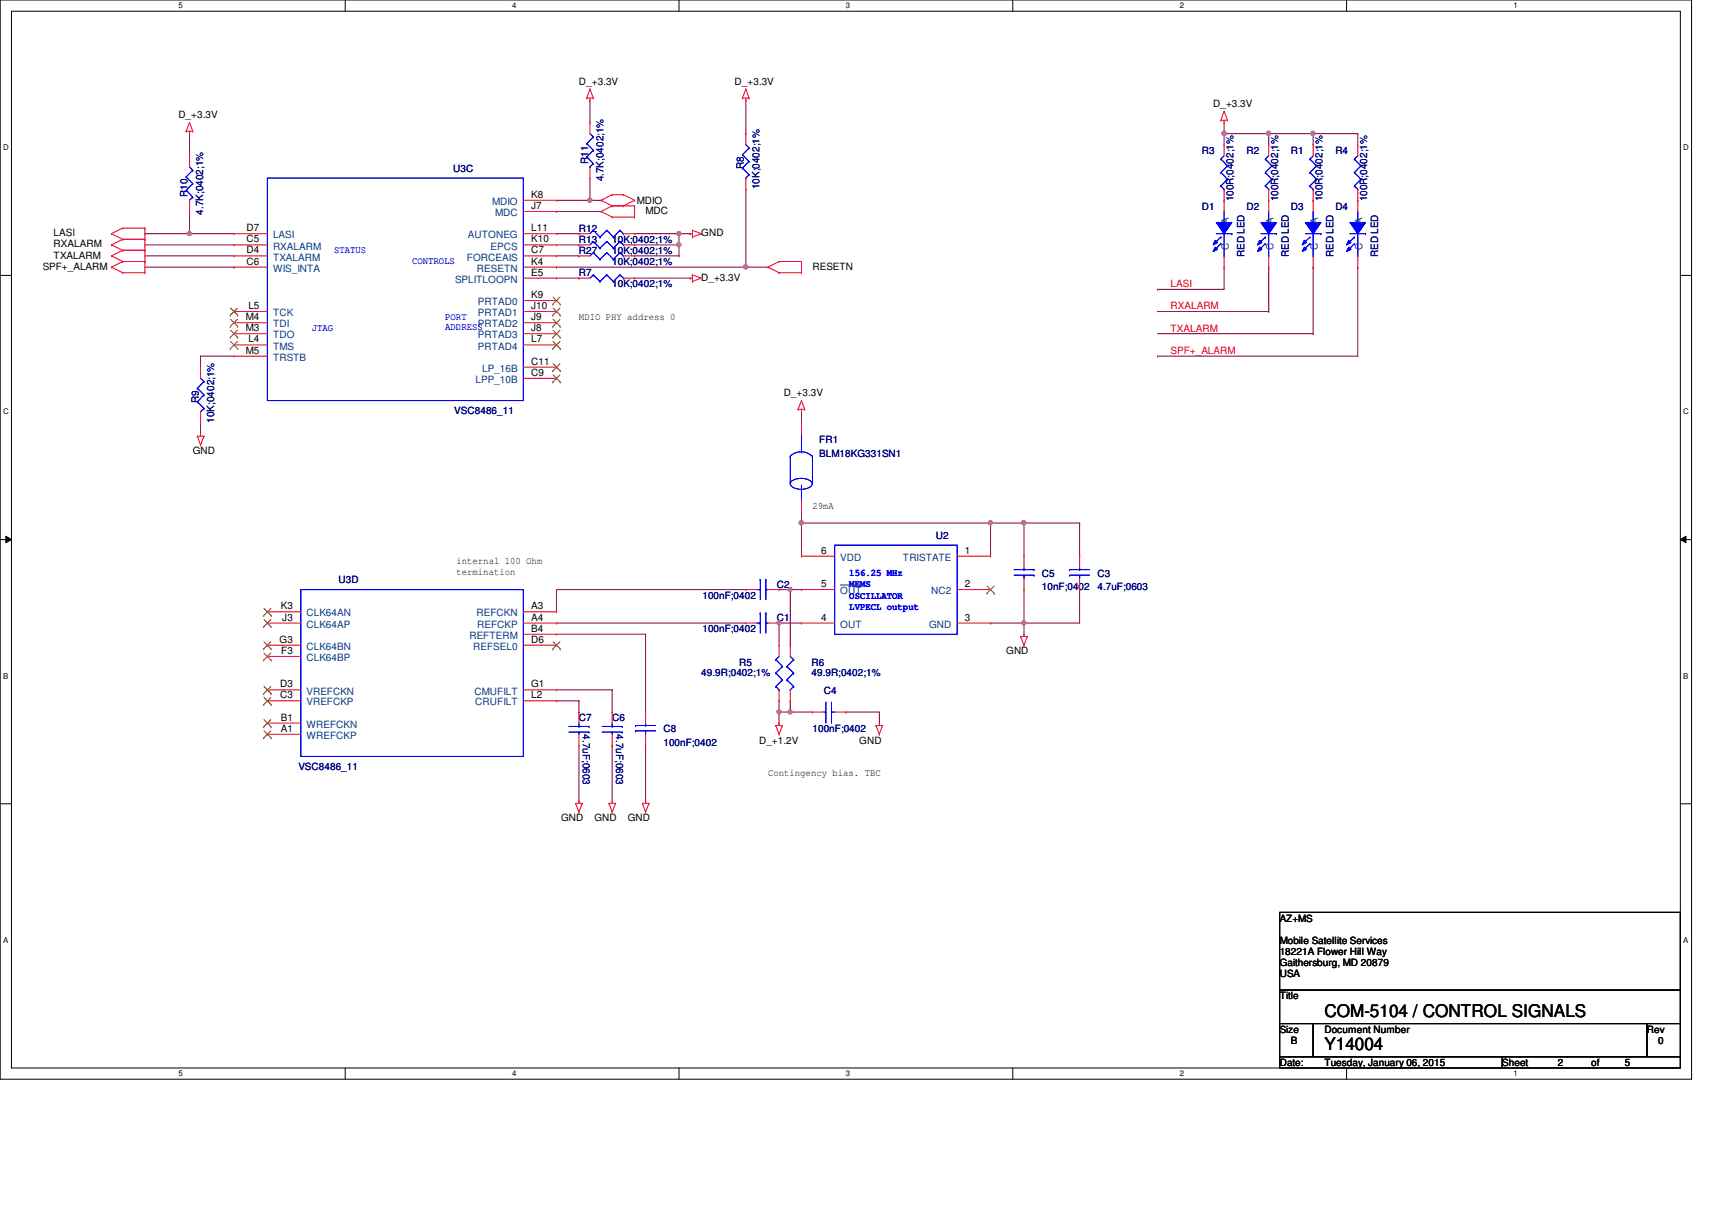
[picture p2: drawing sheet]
<svg xmlns="http://www.w3.org/2000/svg" width="297mm" height="210mm" viewBox="0 0 297 210" stroke-linecap="round" stroke-linejoin="round" font-family="sans-serif">
<path d="M0 0h293.5v187.3h-293.5zM2 1.9h289.5v183.4h-289.5z" fill="none" stroke="#000" stroke-width=".17"/>
<g fill="#fff">
<path d="M30.9 .2h.8v1.5h-.8z"/>
<path d="M30.9 185.5h.8v1.6h-.8z"/>
</g>
<path d="M59.9 0v1.9M59.9 185.3v2" fill="none" stroke="#000" stroke-width=".17"/>
<g fill="#fff">
<path d="M88.9 .2h.7v1.5h-.7z"/>
<path d="M88.9 185.5h.7v1.6h-.7z"/>
</g>
<path d="M117.8 0v1.9M117.8 185.3v2" fill="none" stroke="#000" stroke-width=".17"/>
<g fill="#fff">
<path d="M146.8 .2h.7v1.5h-.7z"/>
<path d="M146.8 185.5h.7v1.6h-.7z"/>
</g>
<path d="M175.7 0v1.9M175.7 185.3v2" fill="none" stroke="#000" stroke-width=".17"/>
<g fill="#fff">
<path d="M204.7 .2h.7v1.5h-.7z"/>
<path d="M204.7 185.5h.7v1.6h-.7z"/>
</g>
<path d="M233.6 0v1.9M233.6 185.3v2" fill="none" stroke="#000" stroke-width=".17"/>
<g fill="#fff">
<path d="M262.6 .2h.8v1.5h-.8z"/>
<path d="M262.6 185.5h.8v1.6h-.8z"/>
<path d="M.5 24.8h1v1.6h-1z"/>
<path d="M292.1 24.8h.9v1.6h-.9z"/>
<path d="M.5 70.7h1v1.5h-1z"/>
<path d="M292.1 70.7h.9v1.5h-.9z"/>
</g>
<path d="M0 47.8h2M291.5 47.8h2" fill="none" stroke="#000" stroke-width=".17"/>
<g fill="#fff">
<path d="M.5 116.5h.9v1.6h-.9z"/>
<path d="M292.1 116.5h.8v1.6h-.8z"/>
</g>
<path d="M0 93.6h2M1 93l1 .6-1 .6zM291.5 93.6l1-.6v1.2zM291.5 93.6h2" fill="none" stroke="#000" stroke-width=".17"/>
<path d="M1 93l1 .6-1 .6zM291.5 93.6l1-.6v1.2z" fill="#000"/>
<g fill="#fff">
<path d="M.5 162.4h.9v1.5h-.9z"/>
<path d="M292.1 162.4h.8v1.5h-.8z"/>
</g>
<path d="M0 139.5h2M291.5 139.5h2" fill="none" stroke="#000" stroke-width=".17"/>
<path d="M212.4 23.2h.1M212.4 23.2h7.7" fill="none" stroke="#800040" stroke-width=".17"/>
<circle cx="220.1" cy="23.2" r=".38" fill="#f0f"/>
<circle cx="220.1" cy="23.2" r=".38" fill="none" stroke="#f0f" stroke-width=".17"/>
<circle cx="212.4" cy="23.2" r=".38" fill="#f0f"/>
<circle cx="212.4" cy="23.2" r=".38" fill="none" stroke="#f0f" stroke-width=".17"/>
<path d="M220.1 23.2h.1M220.1 23.2v1.9" fill="none" stroke="#800040" stroke-width=".17"/>
<circle cx="220.1" cy="23.2" r=".38" fill="#f0f"/>
<circle cx="220.1" cy="23.2" r=".38" fill="none" stroke="#f0f" stroke-width=".17"/>
<path d="M212.4 23.2h.1M212.4 23.2v1.9M220.1 23.2h.1M220.1 23.2h7.7M227.8 23.2h.1M227.8 23.2v1.9M235.6 23.2h.1M235.6 23.2v1.9" fill="none" stroke="#800040" stroke-width=".17"/>
<circle cx="227.8" cy="23.2" r=".38" fill="#f0f"/>
<circle cx="227.8" cy="23.2" r=".38" fill="none" stroke="#f0f" stroke-width=".17"/>
<g fill="none" stroke="#800040" stroke-width=".17">
<path d="M102.4 34.8h.1M102.4 34.8h1.9M212.4 21.3h.1M212.4 21.3v1.9M227.8 23.2h.1M227.8 23.2h7.8M212.4 46.4h.1M212.4 46.4v3.8M220.1 46.4h.1M220.1 46.4v7.7M227.8 46.4h.1M227.8 46.4v11.5"/>
<path d="M235.6 46.4h.1M235.6 46.4v15.4"/>
</g>
<circle cx="102.3" cy="34.7" r=".37" fill="#f0f"/>
<circle cx="102.3" cy="34.7" r=".37" fill="none" stroke="#f0f" stroke-width=".17"/>
<path d="M96.6 36.7h.1M96.6 36.7h7.7M96.6 46.4h.1M96.6 46.4h32.8M34.8 61.8h.1M34.8 73.4h.1M34.8 61.8h5.8M34.8 61.8v1.9M34.8 73.4v1.9" fill="none" stroke="#800040" stroke-width=".17"/>
<circle cx="129.4" cy="46.3" r=".37" fill="#f0f"/>
<circle cx="129.4" cy="46.3" r=".37" fill="none" stroke="#f0f" stroke-width=".17"/>
<path d="M129.4 17.4h.1M129.4 17.4v5.8M129.4 32.9h.1M129.4 32.9v13.5M129.4 46.4h.1M129.4 46.4h3.9M171.9 108.1h.1M171.9 108.1h5.8M177.7 108.1h.1M177.7 108.1v2" fill="none" stroke="#800040" stroke-width=".17"/>
<circle cx="177.6" cy="108.1" r=".37" fill="#f0f"/>
<circle cx="177.6" cy="108.1" r=".37" fill="none" stroke="#f0f" stroke-width=".17"/>
<path d="M139.1 90.8h.1M139.1 90.8v5.7" fill="none" stroke="#800040" stroke-width=".17"/>
<circle cx="139" cy="90.7" r=".38" fill="#f0f"/>
<circle cx="139" cy="90.7" r=".38" fill="none" stroke="#f0f" stroke-width=".17"/>
<path d="M171.9 90.8h.1M171.9 90.8h5.8M171.9 90.8v5.7" fill="none" stroke="#800040" stroke-width=".17"/>
<circle cx="171.8" cy="90.7" r=".38" fill="#f0f"/>
<circle cx="171.8" cy="90.7" r=".38" fill="none" stroke="#f0f" stroke-width=".17"/>
<path d="M177.7 90.8h.1M177.7 90.8v5.7" fill="none" stroke="#800040" stroke-width=".17"/>
<circle cx="177.6" cy="90.7" r=".38" fill="#f0f"/>
<circle cx="177.6" cy="90.7" r=".38" fill="none" stroke="#f0f" stroke-width=".17"/>
<g fill="none" stroke="#800040" stroke-width=".17">
<path d="M96.6 40.6h3.9M96.6 42.5h3.9M96.6 48.3h3.9M100.5 40.6h.1M100.5 42.5h.1M100.5 48.3h.1M110.1 40.6h7.7M117.8 40.6h.1M139.1 90.8h.1M139.1 88.8h.1M139.1 90.8h32.8M139.1 88.8v2"/>
<path d="M177.7 102.3h.1M177.7 102.3v5.8"/>
</g>
<circle cx="117.8" cy="40.5" r=".37" fill="#f0f"/>
<circle cx="117.8" cy="40.5" r=".37" fill="none" stroke="#f0f" stroke-width=".17"/>
<path d="M110.1 42.5h7.7M117.8 42.5h.1" fill="none" stroke="#800040" stroke-width=".17"/>
<circle cx="117.8" cy="42.5" r=".38" fill="#f0f"/>
<circle cx="117.8" cy="42.5" r=".38" fill="none" stroke="#f0f" stroke-width=".17"/>
<g fill="none" stroke="#800040" stroke-width=".17">
<path d="M102.4 17.4h.1M102.4 17.4v3.9M32.9 23.2h.1M32.9 23.2v3.9M32.9 36.7v3.9M96.6 34.8h.1M96.6 34.8h5.8M102.4 34.8h.1M102.4 30.9v3.9M32.9 40.6h.1M32.9 40.6h7.7M110.1 48.3h9.7"/>
<path d="M117.8 40.6h.1M117.8 40.6v1.9M117.8 40.6h2M119.8 40.6h.1M119.8 48.3h.1"/>
</g>
<circle cx="32.9" cy="40.5" r=".37" fill="#f0f"/>
<circle cx="32.9" cy="40.5" r=".37" fill="none" stroke="#f0f" stroke-width=".17"/>
<g fill="none" stroke="#800040" stroke-width=".17">
<path d="M25.1 40.6h.1M25.1 42.5h.1M25.1 44.4h.1M25.1 40.6h7.8M25.1 42.5h15.5M25.1 44.4h15.5M139.1 71.5h.1M139.1 71.5v1.9M177.7 90.8h.1M177.7 90.8h9.6M187.3 90.8h.1M187.3 90.8v5.7"/>
<path d="M96.6 102.3h.1M96.6 108.1h.1M96.6 119.7h9.6M96.6 110.1h15.4M96.6 102.3v3.9M96.6 108.1h32.8M96.6 102.3h32.8M106.2 119.7h.1M106.2 119.7v3.9M112 110.1h.1M112 110.1v13.5M135.2 108.1h3.9"/>
<path d="M139.1 108.1h.1M177.7 108.1h.1M187.3 102.3h.1M187.3 102.3v5.8h-9.6M96.6 121.6h3.9M100.5 121.6h.1M100.5 123.6h.1M100.5 139h.1M100.5 121.6v2M100.5 129.4v9.6M106.2 123.6h.1M106.2 129.4h.1"/>
<path d="M106.2 129.4v9.6M112 123.6h.1M112 129.4h.1M112 129.4v9.6"/>
</g>
<circle cx="135.2" cy="108.1" r=".37" fill="#f0f"/>
<circle cx="135.2" cy="108.1" r=".37" fill="none" stroke="#f0f" stroke-width=".17"/>
<path d="M25.1 46.4h15.5M40.6 46.4h.1M135.2 108.1h.1M135.2 102.3h1.9M135.2 108.1v3.9M137.1 102.3h.1M137.1 102.3v9.7" fill="none" stroke="#800040" stroke-width=".17"/>
<circle cx="137.1" cy="102.3" r=".37" fill="#f0f"/>
<circle cx="137.1" cy="102.3" r=".37" fill="none" stroke="#f0f" stroke-width=".17"/>
<path d="M137.1 102.3h2M139.1 102.3h.1M135.2 123.6h.1M135.2 121.6v2M135.2 123.6h1.9M137.1 123.6h.1" fill="none" stroke="#800040" stroke-width=".17"/>
<circle cx="135.2" cy="123.5" r=".37" fill="#f0f"/>
<circle cx="135.2" cy="123.5" r=".37" fill="none" stroke="#f0f" stroke-width=".17"/>
<circle cx="137.1" cy="123.5" r=".37" fill="#f0f"/>
<circle cx="137.1" cy="123.5" r=".37" fill="none" stroke="#f0f" stroke-width=".17"/>
<g fill="none" stroke="#800040" stroke-width=".17">
<path d="M96.6 44.4h3.9M100.5 44.4h.1M110.1 44.4h7.7M117.8 44.4h.1M117.8 42.5h.1M117.8 42.5v1.9M200.8 50.2h.1M200.8 50.2h11.6M200.8 54.1h19.3M200.8 57.9h27M220.1 54.1h.1M227.8 57.9h.1"/>
<path d="M200.8 61.8h.1M200.8 61.8h34.8M135.2 125.5h.1M135.2 123.6v1.9M137.1 121.6h.1M137.1 123.6h.1M137.1 121.6v2M137.1 123.6h3.9M146.8 123.6h.1M146.8 123.6h5.8M152.6 123.6h.1M152.6 123.6v1.9"/>
</g>
<g fill="none" stroke="#f00" stroke-width=".17">
<path d="M101.8 17h.1M101.8 17h1.2M102.4 17.4h.1M102.4 15.5h.1M102.4 17v.4M102.4 15.5l.6 1.5M102.4 15.5l-.6 1.5M103 17h.1M128.8 17h.1M128.8 17h1.2M129.4 17.4h.1M129.4 15.5h.1"/>
<path d="M129.4 17v.4M129.4 15.5l.6 1.5M129.4 15.5l-.6 1.5M130 17h.1M212.4 19.3h.1M212.4 19.3l.6 1.6M212.4 19.3l-.6 1.6M21.3 39.6h.1M21.3 39.6l-2 1M21.3 39.6h3.8M25.1 39.6h.1M25.1 39.6v7.7"/>
<path d="M32.3 22.8h.1M32.3 22.8h1.1M32.9 23.2h.1M32.9 21.3h.1M32.9 22.8v.4M32.9 21.3l.5 1.5M32.9 21.3l-.6 1.5M33.4 22.8h.1M104.3 36.7h.1M104.3 34.8h.1M104.3 36.7l1.9 1M104.3 34.8l1.9 .9"/>
<path d="M106.2 35.7h.1M106.2 37.7h.1M106.2 33.8h.1M106.2 35.7l-1.9 1M106.2 35.7h3.9M106.2 37.7h3.9M106.2 33.8l-1.9 1M106.2 33.8h2M108.2 33.8h.1M108.2 35.7h.1M108.2 33.8l1.9 1M110.1 35.7h.1"/>
<path d="M110.1 37.7h.1M110.1 34.8h.1M110.1 35.7v2M110.1 34.8l-1.9 .9M120.1 40h.1M120.1 40v1.1M120.1 40l1.6 .6M211.8 20.9h.1M211.8 20.9h1.2M212.4 21.3h.1M212.4 20.9v.4M213 20.9h.1"/>
<path d="M227.8 25.1h.1M227.8 34.8h.1M227.8 25.1v2M227.8 32.9v1.9M19.3 40.6h.1M19.3 42.5h.1M19.3 44.4h.1M19.3 46.4h.1M19.3 40.6l2 .9M19.3 42.5l2 .9M19.3 44.4l2 1M19.3 46.4l2 .9"/>
<path d="M21.3 41.5h.1M21.3 43.4h.1M21.3 45.4h.1M21.3 47.3h.1M21.3 45.4h3.8M21.3 47.3h3.8M21.3 41.5h3.8M21.3 43.4h3.8M21.3 41.5l-2 1M21.3 43.4l-2 1M21.3 45.4l-2 1M25.1 41.5h.1"/>
<path d="M25.1 43.4h.1M25.1 45.4h.1M25.1 47.3h.1M100.5 44.4h.1M100.5 44.4h1.9M108.2 44.4h1.9M110.1 44.4h.1M119.8 40.6h.1M119.8 48.3h.1M119.8 40.6h.3M119.8 48.3h.3M120.1 41.1h.1"/>
<path d="M120.1 48.9h.1M120.1 47.7h.1M120.1 47.7v1.2M120.1 47.7l1.6 .6M121.7 40.6h.1M121.7 48.3h.1M121.7 40.6l-1.6 .5M121.7 48.3l-1.6 .6M133.3 46.4h.1M133.3 46.4l1.9 .9M135.2 45.4h.1M135.2 47.3h.1"/>
<path d="M135.2 45.4l-1.9 1M135.2 45.4h3.9M135.2 47.3h3.9M139.1 45.4h.1M139.1 47.3h.1M139.1 45.4v1.9M34.2 75.7h.1M34.2 75.7h1.2M34.2 75.7l.6 1.5M34.8 75.3h.1M34.8 77.2h.1M34.8 75.3v.4"/>
<path d="M35.4 75.7h.1M35.4 75.7l-.6 1.5M138.5 71h.1M138.5 71h1.1M139.1 71.5h.1M139.1 69.5h.1M139.1 71v.5M139.1 69.5l.5 1.5M139.1 69.5l-.6 1.5M139.6 71h.1M177.1 110.4h.1M177.1 110.4h1.1"/>
<path d="M177.1 110.4l.6 1.6M177.7 110.1h.1M177.7 112h.1M177.7 110.1v.3M178.2 110.4h.1M178.2 110.4l-.5 1.6M99.9 139.4h.1M99.9 139.4h1.1M99.9 139.4l.6 1.5M100.5 139h.1M100.5 139v.4M101 139.4h.1"/>
<path d="M101 139.4l-.5 1.5M105.7 139.4h.1M105.7 139.4h1.1M105.7 139.4l.5 1.5M106.2 139h.1M106.2 139v.4M106.8 139.4h.1M106.8 139.4l-.6 1.5M111.5 139.4h.1M111.5 139.4h1.1M111.5 139.4l.5 1.5M112 139h.1"/>
<path d="M112 123.6h.1M112 129.4h.1M112 123.6v1.9M112 127.4v2M112 139v.4M112.6 139.4h.1M112.6 139.4l-.6 1.5M134.6 125.9h.1M134.6 125.9h1.2M134.6 125.9l.6 1.5M135.2 125.5h.1M135.2 127.4h.1"/>
<path d="M135.2 125.5v.4M135.8 125.9h.1M135.8 125.9l-.6 1.5M152 125.9h.1M152 125.9h1.1M152 125.9l.6 1.5M152.6 125.5h.1M152.6 127.4h.1M152.6 125.5v.4M153.1 125.9h.1M153.1 125.9l-.5 1.5M100.5 140.9h.1"/>
<path d="M106.2 140.9h.1M112 140.9h.1"/>
</g>
<path d="M222 158.3h69.5v13.5h-69.5zM222 171.8h69.5v5.8h-69.5zM222 177.6h5.8v5.8h-5.8zM227.8 177.6h57.9v5.8h-57.9zM285.7 177.6h5.8v5.8h-5.8zM222 183.4h38.6v1.9h-38.6zM260.6 183.4h30.9v1.9h-30.9z" fill="none" stroke="#000" stroke-width=".17"/>
<g fill="none" stroke="#00f" stroke-width=".17">
<path d="M220.1 38.6h.1M220.1 36.7v1.9M227.3 27.6h.1M227.3 29.9h.1M227.3 32.3h.1M227.3 27.6l1.1 1.2M227.3 29.9l1.1 1.2M227.3 32.3l.5 .6M227.8 32.9h.1M227.8 27.1l-.5 .5M228.4 28.8h.1M228.4 31.1h.1"/>
<path d="M228.4 28.8l-1.1 1.1M228.4 31.1l-1.1 1.2M103 43.9h.1M103 43.9l-.6 .5M103 43.9l1.1 1.1M104.1 45h.1M105.3 43.9h.1M105.3 43.9l-1.2 1.1M105.3 43.9l1.1 1.1M106.4 45h.1M107.6 43.9h.1M107.6 43.9l-1.2 1.1"/>
<path d="M107.6 43.9l.6 .5M108.2 44.4h.1M218.8 40.6h2.7M220.1 44.4h.1M220.1 40.6v3.8M221.5 40.6h.1M110.3 126.8h.1M110.3 125.9h.1M110.3 126.8h3.4M110.3 125.9h3.4M112 125.9h.1M112 126.8h.1"/>
<path d="M112 125.5v.4M112 126.8v.6"/>
</g>
<path d="M218.8 38.6h2.7l-1.4 2z" fill-rule="evenodd" fill="#00f"/>
<path d="M218.8 38.6h2.7l-1.4 2z" fill="none" stroke="#00f" stroke-width=".17"/>
<path d="M218.6 42.9l.3 .4-.7 .3z" fill-rule="evenodd" fill="#00f"/>
<path d="M218.6 42.9l.3 .4-.7 .3z" fill="none" stroke="#00f" stroke-width=".17"/>
<path d="M218.6 41.7l.3 .4-.7 .4z" fill-rule="evenodd" fill="#00f"/>
<path d="M220.1 38.6h.1M220.1 36.7v1.9M218.6 41.7l.3 .4-.7 .4zM218.8 40.6h2.7M219.5 41.1h.1M219.5 42.3h.1M219.5 41.1l-1.1 1.2M219.5 42.3l-1.1 1.1M220.1 44.4h.1M220.1 40.6v3.8M221.5 40.6h.1" fill="none" stroke="#00f" stroke-width=".17"/>
<path d="M218.8 38.6h2.7l-1.4 2z" fill-rule="evenodd" fill="#00f"/>
<path d="M218.8 38.6h2.7l-1.4 2z" fill="none" stroke="#00f" stroke-width=".17"/>
<path d="M218.6 42.9l.3 .4-.7 .3z" fill-rule="evenodd" fill="#00f"/>
<path d="M218.6 42.9l.3 .4-.7 .3z" fill="none" stroke="#00f" stroke-width=".17"/>
<path d="M218.6 41.7l.3 .4-.7 .4z" fill-rule="evenodd" fill="#00f"/>
<g fill="none" stroke="#00f" stroke-width=".17">
<path d="M46.4 30.9h44.4v38.6h-44.4zM101.8 24.9h.1M101.8 27.2h.1M101.8 24.9l1.2 1.2M101.8 27.2l1.2 1.2M102.4 29h.1M102.4 23.2l.6 .5M103 23.7h.1M103 26.1h.1M103 28.4h.1M103 23.7l-1.2 1.2M103 26.1l-1.2 1.1"/>
<path d="M103 28.4l-.6 .6M227.8 38.6h.1M227.8 36.7v1.9M103 47.7h.1M103 41.9h.1M103 47.7l-.6 .6M103 47.7l1.1 1.2M103 41.9l-.6 .6M103 41.9l1.1 1.2M104.1 48.9h.1M104.1 43.1h.1M105.3 47.7h.1"/>
<path d="M105.3 41.9h.1M105.3 47.7l-1.2 1.2M105.3 47.7l1.1 1.2M105.3 41.9l-1.2 1.2M105.3 41.9l1.1 1.2M106.4 48.9h.1M106.4 43.1h.1M107.6 47.7h.1M107.6 41.9h.1M107.6 47.7l-1.2 1.2M107.6 47.7l.6 .6M107.6 41.9l-1.2 1.2"/>
<path d="M107.6 41.9l.6 .6M108.2 48.3h.1M108.2 42.5h.1M218.6 41.7l.3 .4-.7 .4zM219.5 41.1h.1M219.5 42.3h.1M219.5 41.1l-1.1 1.2M219.5 42.3l-1.1 1.1M226.5 40.6h2.7M227.8 44.4h.1M227.8 40.6v3.8M229.2 40.6h.1"/>
<path d="M34.2 67.4h.1M34.2 69.7h.1M34.2 67.4l1.2 1.1M34.2 69.7l1.2 1.2M34.8 71.5h.1M34.8 65.7l.6 .5M35.4 66.2h.1M35.4 68.5h.1M35.4 70.9h.1M35.4 66.2l-1.2 1.2M35.4 68.5l-1.2 1.2M35.4 70.9l-.6 .6"/>
<path d="M144.8 94.6h21.3v15.5h-21.3z"/>
</g>
<g fill="none" stroke="#f00" stroke-width=".17">
<path d="M90.8 36.7h5.8M90.8 34.8h5.8M96.6 36.7h.1M96.6 34.8h.1M102.4 21.3h.1M102.4 30.9h.1M102.4 21.3v1.9M102.4 29v1.9M220.1 34.8h.1M220.1 34.8v1.9M40.6 40.6h.1M40.6 42.5h.1"/>
<path d="M40.6 44.4h.1M40.6 46.4h.1M40.6 54.1h.1M40.6 56h.1M40.6 57.9h.1M40.6 59.9h.1M40.6 42.5h5.8M40.6 40.6h5.8M40.6 44.4h5.8M40.6 54.1h5.8M40.6 56h5.8M40.6 57.9h5.8"/>
<path d="M40.6 59.9h5.8M40.6 46.4h5.8M90.8 48.3h5.8M90.8 42.5h5.8M90.8 40.6h5.8M90.8 44.4h5.8M90.8 52.2h5.8M90.8 54.1h5.8M90.8 56h5.8M90.8 57.9h5.8M90.8 59.9h5.8M90.8 46.4h5.8"/>
<path d="M96.6 40.6h.1M96.6 42.5h.1M96.6 44.4h.1M96.6 52.2h.1M96.6 54.1h.1M96.6 56h.1M96.6 57.9h.1M96.6 59.9h.1M96.6 46.4h.1M96.6 48.3h.1M100.5 48.3h.1M100.5 42.5h.1"/>
<path d="M100.5 48.3h1.9M100.5 42.5h1.9M108.2 48.3h1.9M108.2 42.5h1.9M110.1 48.3h.1M110.1 42.5h.1M220.1 46.4h.1M220.1 44.4v2M34.8 63.7h.1M34.8 73.4h.1M34.8 63.7v2M34.8 71.5v1.9"/>
<path d="M40.6 61.8h.1M40.6 61.8h5.8M90.8 63.7h5.8M90.8 65.7h5.8M96.6 63.7h.1M96.6 65.7h.1M139.1 96.5h.1M139.1 96.5h5.7M166.1 96.5h5.8M171.9 96.5h.1M139.1 102.3h.1M139.1 108.1h.1"/>
<path d="M139.1 102.3h5.7M139.1 108.1h5.7M166.1 102.3h5.8M166.1 108.1h5.8M171.9 102.3h.1M171.9 108.1h.1"/>
</g>
<g fill="none" stroke="#804000" stroke-width=".17">
<path d="M40 54.7h.1M40 56.6h.1M40 58.5h.1M40 53.5l1.2 1.2M40 55.4l1.2 1.2M40 57.3l1.2 1.2M40 59.3l1.2 1.2M41.2 53.5l-1.2 1.2M41.2 55.4l-1.2 1.2M41.2 57.3l-1.2 1.2M41.2 59.3l-1.2 1.2M41.2 54.7h.1"/>
<path d="M41.2 56.6h.1M41.2 58.5h.1M95.9 52.8h.1M95.9 54.7h.1M95.9 56.6h.1M95.9 58.5h.1M96 51.6l1.2 1.2M96 53.5l1.2 1.2M96 55.4l1.2 1.2M96 57.3l1.2 1.2M96 59.3l1.2 1.2M97.2 51.6l-1.3 1.2"/>
<path d="M97.2 53.5l-1.3 1.2M97.2 55.4l-1.3 1.2M97.2 57.3l-1.3 1.2M97.2 59.3l-1.3 1.2M97.2 52.8h.1M97.2 54.7h.1M97.2 56.6h.1M97.2 58.5h.1M40 60.5h.1M41.2 60.5h.1M95.9 64.3h.1M95.9 66.3h.1"/>
<path d="M95.9 60.5h.1M96 63.1l1.2 1.2M96 65.1l1.2 1.2M97.2 63.1l-1.3 1.2M97.2 65.1l-1.3 1.2M97.2 64.3h.1M97.2 66.3h.1M97.2 60.5h.1M171.2 103h.1M171.3 101.7l1.2 1.3M172.5 101.7l-1.3 1.3M172.5 103h.1"/>
</g>
<path d="M145.8 101.5h3.7M149.5 101.5h.1" fill="none" stroke="#004080" stroke-width=".17"/>
<path d="M226.5 38.6h2.7l-1.4 2z" fill-rule="evenodd" fill="#00f"/>
<path d="M226.5 38.6h2.7l-1.4 2z" fill="none" stroke="#00f" stroke-width=".17"/>
<path d="M226.3 42.9l.4 .4-.8 .3z" fill-rule="evenodd" fill="#00f"/>
<path d="M226.3 42.9l.4 .4-.8 .3z" fill="none" stroke="#00f" stroke-width=".17"/>
<path d="M226.3 41.7l.4 .4-.8 .4z" fill-rule="evenodd" fill="#00f"/>
<path d="M227.8 38.6h.1M227.8 36.7v1.9M226.3 41.7l.4 .4-.8 .4zM226.5 40.6h2.7M227.3 41.1h.1M227.3 42.3h.1M227.3 41.1l-1.2 1.2M227.3 42.3l-1.2 1.1M227.8 44.4h.1M227.8 40.6v3.8M229.2 40.6h.1" fill="none" stroke="#00f" stroke-width=".17"/>
<path d="M226.5 38.6h2.7l-1.4 2z" fill-rule="evenodd" fill="#00f"/>
<path d="M226.5 38.6h2.7l-1.4 2z" fill="none" stroke="#00f" stroke-width=".17"/>
<path d="M226.3 42.9l.4 .4-.8 .3z" fill-rule="evenodd" fill="#00f"/>
<path d="M226.3 42.9l.4 .4-.8 .3z" fill="none" stroke="#00f" stroke-width=".17"/>
<path d="M226.3 41.7l.4 .4-.8 .4z" fill-rule="evenodd" fill="#00f"/>
<g fill="none" stroke="#00f" stroke-width=".17">
<path d="M235.6 38.6h.1M235.6 36.7v1.9M226.3 41.7l.4 .4-.8 .4zM227.3 41.1h.1M227.3 42.3h.1M227.3 41.1l-1.2 1.2M227.3 42.3l-1.2 1.1M234.2 40.6h2.7M235.6 44.4h.1M235.6 40.6v3.8M236.9 40.6h.1M98.7 126.1h3.5"/>
<path d="M98.7 127h3.5M100.5 127h.1M100.5 126.1h.1M100.5 125.5v.6M100.5 127v.4M102.2 126.1h.1M102.2 127h.1M142.9 123.6h.4M143.3 123.6h.1M143.3 125.3h.1M143.3 121.8v3.5M144.3 125.3h.1"/>
<path d="M144.3 123.6h.1M144.3 123.6h.5M144.3 121.8v3.5"/>
</g>
<path d="M227.8 34.8h.1M227.8 34.8v1.9M227.8 46.4h.1M227.8 44.4v2M100.5 129.4h.1M100.5 123.6h.1M100.5 123.6v1.9M100.5 127.4v2M141 123.6h.1M141 123.6h1.9M144.8 123.6h2M146.8 123.6h.1" fill="none" stroke="#f00" stroke-width=".17"/>
<path d="M234.2 38.6h2.7l-1.3 2z" fill-rule="evenodd" fill="#00f"/>
<path d="M234.2 38.6h2.7l-1.3 2z" fill="none" stroke="#00f" stroke-width=".17"/>
<path d="M234 42.9l.4 .4-.8 .3z" fill-rule="evenodd" fill="#00f"/>
<path d="M234 42.9l.4 .4-.8 .3z" fill="none" stroke="#00f" stroke-width=".17"/>
<path d="M234 41.7l.4 .4-.8 .4z" fill-rule="evenodd" fill="#00f"/>
<path d="M235.6 38.6h.1M235.6 36.7v1.9M234 41.7l.4 .4-.8 .4zM234.2 40.6h2.7M235 41.1h.1M235 42.3h.1M235 41.1l-1.2 1.2M235 42.3l-1.2 1.1M235.6 44.4h.1M235.6 40.6v3.8M236.9 40.6h.1" fill="none" stroke="#00f" stroke-width=".17"/>
<path d="M234.2 38.6h2.7l-1.3 2z" fill-rule="evenodd" fill="#00f"/>
<path d="M234.2 38.6h2.7l-1.3 2z" fill="none" stroke="#00f" stroke-width=".17"/>
<path d="M234 42.9l.4 .4-.8 .3z" fill-rule="evenodd" fill="#00f"/>
<path d="M234 42.9l.4 .4-.8 .3z" fill="none" stroke="#00f" stroke-width=".17"/>
<path d="M234 41.7l.4 .4-.8 .4z" fill-rule="evenodd" fill="#00f"/>
<g fill="none" stroke="#00f" stroke-width=".17">
<path d="M32.3 30.7h.1M32.3 33h.1M32.3 30.7l1.1 1.2M32.3 33l1.1 1.2M32.9 34.8h.1M32.9 29l.5 .5M33.4 29.5h.1M33.4 31.9h.1M33.4 34.2h.1M33.4 29.5l-1.1 1.2M33.4 31.9l-1.1 1.1M33.4 34.2l-.5 .6"/>
<path d="M103 40h.1M103 40l-.6 .6M103 40l1.1 1.1M105.3 40h.1M105.3 40l-1.2 1.1M105.3 40l1.1 1.1M107.6 40h.1M107.6 40l-1.2 1.1M107.6 40l.6 .6M128.8 26.8h.1M128.8 29.2h.1M128.8 26.8l1.2 1.2"/>
<path d="M128.8 29.2l1.2 1.1M129.4 30.9h.1M129.4 25.1l.6 .6M130 25.7h.1M130 28h.1M130 30.3h.1M130 25.7l-1.2 1.1M130 28l-1.2 1.2M130 30.3l-.6 .6M211.8 27.6h.1M211.8 29.9h.1M211.8 32.3h.1"/>
<path d="M211.8 27.6l1.2 1.2M211.8 29.9l1.2 1.2M211.8 32.3l.6 .6M212.4 32.9h.1M212.4 38.6h.1M212.4 27.1l-.6 .5M212.4 36.7v1.9M213 28.8h.1M213 31.1h.1M213 28.8l-1.2 1.1M213 31.1l-1.2 1.2M219.5 27.6h.1"/>
<path d="M219.5 29.9h.1M219.5 32.3h.1M219.5 27.6l1.2 1.2M219.5 29.9l1.2 1.2M219.5 32.3l.6 .6M220.1 32.9h.1M220.1 27.1l-.6 .5M220.7 28.8h.1M220.7 31.1h.1M220.7 28.8l-1.2 1.1M220.7 31.1l-1.2 1.2M235 27.6h.1"/>
<path d="M235 29.9h.1M235 32.3h.1M235 27.6l1.1 1.2M235 29.9l1.1 1.2M235 32.3l.6 .6M235.6 32.9h.1M235.6 27.1l-.6 .5M236.1 28.8h.1M236.1 31.1h.1M236.1 28.8l-1.1 1.1M236.1 31.1l-1.1 1.2M104.1 41.1h.1"/>
<path d="M106.4 41.1h.1M108.2 40.6h.1M211 40.6h2.7M212.4 44.4h.1M212.4 40.6v3.8M213.7 40.6h.1M234 41.7l.4 .4-.8 .4zM235 41.1h.1M235 42.3h.1M235 41.1l-1.2 1.2M235 42.3l-1.2 1.1M137.1 79.2a2.71 2.71 0 0 1 3.8 0"/>
<path d="M137.1 79.2h.1M137.1 79.2v4.8M139.1 78.4h.1M139.1 75.3v3.1M141 79.2h.1M141 79.2v4.8M137.2 83.7a2.87 2.87 0 0 1 3.6 0l.1 .2a2.1 2.1 0 0 1-2.5 1 1.36 1.36 0 0 1-1.3-1zM139.1 84.2h.1M139.1 84.2v2.7M175.9 99.8h3.5M175.9 98.8h3.5M177.7 98.8h.1"/>
<path d="M177.7 99.8h.1M177.7 98.5v.3M177.7 99.8v.6M179.4 99.8h.1M179.4 98.8h.1M185.6 99.8h.1M185.6 98.8h.1M185.6 99.8h3.5M185.6 98.8h3.5M187.3 98.8h.1M187.3 99.8h.1M187.3 98.5v.3"/>
<path d="M187.3 99.8v.6M52.2 102.3h38.6v29h-38.6zM131.3 108.1h.6M131.3 102.3h.6M131.9 106.4h.1M131.9 108.1h.1M131.9 100.6h.1M131.9 102.3h.1M131.9 100.6v3.5M131.9 106.4v3.5M132.9 108.1h.1M132.9 106.4h.1"/>
<path d="M132.9 102.3h.1M132.9 100.6h.1M132.9 108.1h.4M132.9 100.6v3.5M132.9 106.4v3.5M132.9 102.3h.4M134.6 114.5h.1M134.6 116.8h.1M134.6 119.1h.1M134.6 114.5l1.2 1.2M134.6 116.8l1.2 1.2M134.6 119.1l.6 .6"/>
<path d="M135.2 119.7h.1M135.2 113.9l-.6 .6M135.8 115.7h.1M135.8 118h.1M135.8 115.7l-1.2 1.1M135.8 118l-1.2 1.1M136.5 115.7h.1M136.5 118h.1M136.5 115.7l1.2 1.1M136.5 118l1.2 1.1M137.1 119.7h.1M137.1 113.9l.6 .6"/>
<path d="M137.7 114.5h.1M137.7 116.8h.1M137.7 119.1h.1M137.7 114.5l-1.2 1.2M137.7 116.8l-1.2 1.2M137.7 119.1l-.6 .6M104.5 126.1h3.4M104.5 127h3.4M106.2 127h.1M106.2 126.1h.1M106.2 125.5v.6M106.2 127v.4"/>
<path d="M107.9 126.1h.1M107.9 127h.1"/>
</g>
<g fill="none" stroke="#f00" stroke-width=".17">
<path d="M32.9 27.1h.1M32.9 36.7h.1M32.9 27.1v1.9M32.9 34.8v1.9M129.4 23.2h.1M129.4 32.9h.1M129.4 23.2v1.9M129.4 30.9v2M212.4 25.1h.1M212.4 34.8h.1M212.4 25.1v2M212.4 32.9v1.9"/>
<path d="M220.1 25.1h.1M220.1 34.8h.1M220.1 25.1v2M220.1 32.9v1.9M235.6 34.8h.1M235.6 25.1h.1M235.6 25.1v2M235.6 32.9v3.8M100.5 40.6h.1M100.5 40.6h1.9M108.2 40.6h1.9M110.1 40.6h.1"/>
<path d="M235.6 46.4h.1M235.6 44.4v2M139.1 73.4h.1M139.1 73.4v1.9M139.1 88.8h.1M139.1 86.9v1.9M177.7 96.5h.1M177.7 96.5v2M187.3 96.5h.1M187.3 96.5v2M46.4 106.2h.1M46.4 108.1h.1"/>
<path d="M46.4 112h.1M46.4 113.9h.1M46.4 119.7h.1M46.4 108.1h5.8M46.4 106.2h5.8M46.4 112h5.8M46.4 113.9h5.8M46.4 119.7h5.8M90.8 108.1h5.8M90.8 106.2h5.8M90.8 112h5.8M90.8 110.1h5.8"/>
<path d="M90.8 119.7h5.8M96.6 106.2h.1M96.6 108.1h.1M96.6 112h.1M96.6 110.1h.1M96.6 119.7h.1M129.4 108.1h.1M129.4 102.3h.1M129.4 108.1h1.9M129.4 102.3h1.9M133.3 108.1h1.9M133.3 102.3h1.9"/>
<path d="M135.2 108.1h.1M135.2 112h.1M135.2 102.3h.1M135.2 112v1.9M135.2 119.7v1.9M137.1 112h.1M137.1 112v1.9M137.1 119.7v1.9M177.7 102.3h.1M177.7 100.4v1.9M187.3 102.3h.1M187.3 100.4v1.9"/>
<path d="M46.4 121.6h.1M46.4 125.5h.1M46.4 127.4h.1M46.4 121.6h5.8M46.4 125.5h5.8M46.4 127.4h5.8M90.8 121.6h5.8M96.6 121.6h.1M106.2 129.4h.1M106.2 123.6h.1M106.2 123.6v1.9M106.2 127.4v2"/>
<path d="M135.2 121.6h.1M137.1 121.6h.1"/>
</g>
<g fill="none" stroke="#804000" stroke-width=".17">
<path d="M45.8 106.8h.1M45.8 108.8h.1M45.8 112.6h.1M45.8 114.6h.1M45.8 105.6l1.2 1.2M45.8 107.5l1.2 1.3M45.8 111.4l1.2 1.2M45.8 113.3l1.2 1.3M45.8 119.1l1.2 1.3M47 105.6l-1.2 1.2M47 107.5l-1.2 1.3M47 111.4l-1.2 1.2"/>
<path d="M47 113.3l-1.2 1.3M47 119.1l-1.2 1.3M47 106.8h.1M47 108.8h.1M47 112.6h.1M47 114.6h.1M95.9 112.6h.1M96 111.4l1.2 1.2M97.2 111.4l-1.3 1.2M97.2 112.6h.1M45.8 120.4h.1M45.8 122.3h.1"/>
<path d="M45.8 126.1h.1M45.8 128.1h.1M45.8 121l1.2 1.3M45.8 124.9l1.2 1.2M45.8 126.8l1.2 1.3M47 121l-1.2 1.3M47 124.9l-1.2 1.2M47 126.8l-1.2 1.3M47 120.4h.1M47 122.3h.1M47 126.1h.1M47 128.1h.1"/>
</g>
<path d="M211 38.6h2.7l-1.3 2z" fill-rule="evenodd" fill="#00f"/>
<path d="M211 38.6h2.7l-1.3 2z" fill="none" stroke="#00f" stroke-width=".17"/>
<path d="M210.9 42.9l.3 .4-.7 .3z" fill-rule="evenodd" fill="#00f"/>
<path d="M210.9 42.9l.3 .4-.7 .3z" fill="none" stroke="#00f" stroke-width=".17"/>
<path d="M210.9 41.7l.3 .4-.7 .4z" fill-rule="evenodd" fill="#00f"/>
<path d="M212.4 38.6h.1M212.4 36.7v1.9M210.9 41.7l.3 .4-.7 .4zM211 40.6h2.7M211.8 41.1h.1M211.8 42.3h.1M211.8 41.1l-1.2 1.2M211.8 42.3l-1.2 1.1M212.4 44.4h.1M212.4 40.6v3.8M213.7 40.6h.1" fill="none" stroke="#00f" stroke-width=".17"/>
<path d="M211 38.6h2.7l-1.3 2z" fill-rule="evenodd" fill="#00f"/>
<path d="M211 38.6h2.7l-1.3 2z" fill="none" stroke="#00f" stroke-width=".17"/>
<path d="M210.9 42.9l.3 .4-.7 .3z" fill-rule="evenodd" fill="#00f"/>
<path d="M210.9 42.9l.3 .4-.7 .3z" fill="none" stroke="#00f" stroke-width=".17"/>
<path d="M210.9 41.7l.3 .4-.7 .4z" fill-rule="evenodd" fill="#00f"/>
<path d="M210.9 41.7l.3 .4-.7 .4zM211.8 41.1h.1M211.8 42.3h.1M211.8 41.1l-1.2 1.2M211.8 42.3l-1.2 1.1" fill="none" stroke="#00f" stroke-width=".17"/>
<path d="M212.4 34.8h.1M212.4 34.8v1.9M212.4 46.4h.1M212.4 44.4v2" fill="none" stroke="#f00" stroke-width=".17"/>
<circle cx="220.1" cy="23.2" r=".38" fill="#f0f"/>
<circle cx="220.1" cy="23.2" r=".38" fill="none" stroke="#f0f" stroke-width=".17"/>
<circle cx="212.4" cy="23.2" r=".38" fill="#f0f"/>
<circle cx="212.4" cy="23.2" r=".38" fill="none" stroke="#f0f" stroke-width=".17"/>
<circle cx="220.1" cy="23.2" r=".38" fill="#f0f"/>
<circle cx="220.1" cy="23.2" r=".38" fill="none" stroke="#f0f" stroke-width=".17"/>
<circle cx="227.8" cy="23.2" r=".38" fill="#f0f"/>
<circle cx="227.8" cy="23.2" r=".38" fill="none" stroke="#f0f" stroke-width=".17"/>
<circle cx="102.3" cy="34.7" r=".37" fill="#f0f"/>
<circle cx="102.3" cy="34.7" r=".37" fill="none" stroke="#f0f" stroke-width=".17"/>
<circle cx="129.4" cy="46.3" r=".37" fill="#f0f"/>
<circle cx="129.4" cy="46.3" r=".37" fill="none" stroke="#f0f" stroke-width=".17"/>
<circle cx="177.6" cy="108.1" r=".37" fill="#f0f"/>
<circle cx="177.6" cy="108.1" r=".37" fill="none" stroke="#f0f" stroke-width=".17"/>
<circle cx="139" cy="90.7" r=".38" fill="#f0f"/>
<circle cx="139" cy="90.7" r=".38" fill="none" stroke="#f0f" stroke-width=".17"/>
<circle cx="171.8" cy="90.7" r=".38" fill="#f0f"/>
<circle cx="171.8" cy="90.7" r=".38" fill="none" stroke="#f0f" stroke-width=".17"/>
<circle cx="177.6" cy="90.7" r=".38" fill="#f0f"/>
<circle cx="177.6" cy="90.7" r=".38" fill="none" stroke="#f0f" stroke-width=".17"/>
<circle cx="117.8" cy="40.5" r=".37" fill="#f0f"/>
<circle cx="117.8" cy="40.5" r=".37" fill="none" stroke="#f0f" stroke-width=".17"/>
<circle cx="117.8" cy="42.5" r=".38" fill="#f0f"/>
<circle cx="117.8" cy="42.5" r=".38" fill="none" stroke="#f0f" stroke-width=".17"/>
<circle cx="32.9" cy="40.5" r=".37" fill="#f0f"/>
<circle cx="32.9" cy="40.5" r=".37" fill="none" stroke="#f0f" stroke-width=".17"/>
<circle cx="135.2" cy="108.1" r=".37" fill="#f0f"/>
<circle cx="135.2" cy="108.1" r=".37" fill="none" stroke="#f0f" stroke-width=".17"/>
<circle cx="137.1" cy="102.3" r=".37" fill="#f0f"/>
<circle cx="137.1" cy="102.3" r=".37" fill="none" stroke="#f0f" stroke-width=".17"/>
<circle cx="135.2" cy="123.5" r=".37" fill="#f0f"/>
<circle cx="135.2" cy="123.5" r=".37" fill="none" stroke="#f0f" stroke-width=".17"/>
<circle cx="137.1" cy="123.5" r=".37" fill="#f0f"/>
<circle cx="137.1" cy="123.5" r=".37" fill="none" stroke="#f0f" stroke-width=".17"/>
<g font-size="3">
<text x="229.8" y="176.5">COM-5104 / CONTROL SIGNALS</text>
<text x="229.8" y="182.3">Y14004</text>
</g>
<g font-size="1.7">
<text x="100.5" y="14.7">D_+3.3V</text>
<text x="127.5" y="14.7">D_+3.3V</text>
<text x="30.9" y="20.5">D_+3.3V</text>
<text x="210.5" y="18.6">D_+3.3V</text>
<text x="92.2" y="34.3">K8</text>
<text x="110.5" y="35.4">MDIO</text>
<text x="9.3" y="41">LASI</text>
<text x="42.8" y="40.1">D7</text>
<text x="92.2" y="40.1">L11</text>
<text x="92.2" y="36.3">J7</text>
<text x="112" y="37.1">MDC</text>
<text x="121.7" y="41">GND</text>
<text x="7.4" y="46.8">SPF+_ALARM</text>
<text x="9.3" y="42.9">RXALARM</text>
<text x="9.3" y="44.9">TXALARM</text>
<text x="42.8" y="42.1">C5</text>
<text x="42.8" y="44">D4</text>
<text x="42.8" y="45.9">C6</text>
<text x="92.2" y="42.1">K10</text>
<text x="92.2" y="44">C7</text>
<text x="92.2" y="45.9">K4</text>
<text x="92.2" y="47.8">E5</text>
<text x="141" y="46.8">RESETN</text>
<text x="43.1" y="53.6">L5</text>
<text x="92.2" y="51.7">K9</text>
<text x="92.2" y="53.6">J10</text>
<text x="121.7" y="48.7">D_+3.3V</text>
<text x="42.7" y="55.6">M4</text>
<text x="42.7" y="57.5">M3</text>
<text x="43.1" y="59.4">L4</text>
<text x="92.2" y="55.6">J9</text>
<text x="92.2" y="57.5">J8</text>
<text x="92.2" y="59.4">L7</text>
<text x="100.5" y="55.5">MDIO PHY address 0</text>
<text x="42.7" y="61.4">M5</text>
<text x="92.2" y="63.3">C11</text>
<text x="92.2" y="65.2">C9</text>
<text x="136" y="68.8">D_+3.3V</text>
<text x="33.4" y="78.8">GND</text>
<text x="141" y="88.3">29mA</text>
<text x="79.2" y="97.9">internal 100 Ohm</text>
<text x="79.2" y="99.8">termination</text>
<text x="142.5" y="96.1">6</text>
<text x="142.5" y="101.9">5</text>
<text x="167.4" y="96.1">1</text>
<text x="167.4" y="101.9">2</text>
<text x="48.7" y="105.7">K3</text>
<text x="49" y="107.7">J3</text>
<text x="92.2" y="105.7">A3</text>
<text x="92.2" y="107.7">A4</text>
<text x="142.5" y="107.7">4</text>
<text x="167.4" y="107.7">3</text>
<text x="48.5" y="111.5">G3</text>
<text x="48.8" y="113.5">F3</text>
<text x="92.2" y="111.5">D6</text>
<text x="92.2" y="109.6">B4</text>
<text x="174.6" y="113.6">GND</text>
<text x="48.6" y="119.3">D3</text>
<text x="92.2" y="119.3">G1</text>
<text x="48.6" y="121.2">C3</text>
<text x="48.7" y="125.1">B1</text>
<text x="92.2" y="121.2">L2</text>
<text x="48.7" y="127">A1</text>
<text x="131.7" y="129">D_+1.2V</text>
<text x="149.1" y="129">GND</text>
<text x="133.3" y="134.6">Contingency bias. TBC</text>
<text x="97.4" y="142.5">GND</text>
<text x="103.1" y="142.5">GND</text>
<text x="108.9" y="142.5">GND</text>
<text x="222" y="159.9">AZ+MS</text>
<text x="222" y="163.8">Mobile Satellite Services</text>
<text x="222" y="165.7">18221A Flower Hill Way</text>
<text x="222" y="167.6">Gaithersburg, MD 20879</text>
<text x="222" y="169.6">USA</text>
<text x="222" y="173.4">Title</text>
<text x="222" y="179.2">Size</text>
<text x="229.8" y="179.2">Document Number</text>
<text x="285.7" y="179.2">Rev</text>
<text x="222" y="185">Date:</text>
<text x="224" y="181.1">B</text>
<text x="229.8" y="185">Tuesday, January 06, 2015</text>
<text x="260.6" y="185">Sheet</text>
<text x="270.3" y="185">2</text>
<text x="276.1" y="185">of</text>
<text x="281.9" y="185">5</text>
<text x="287.7" y="181.1">0</text>
</g>
<g font-size="1.7" fill="#000080">
<text x="78.6" y="29.8">U3C</text>
<text x="102.1" y="28.4" transform="rotate(-90 102.1 28.4)">R11</text>
<text x="129.1" y="29.4" transform="rotate(-90 129.1 29.4)">R8</text>
<text x="208.5" y="26.7">R3</text>
<text x="216.3" y="26.7">R2</text>
<text x="224" y="26.7">R1</text>
<text x="231.7" y="26.7">R4</text>
<text x="32.6" y="34.2" transform="rotate(-90 32.6 34.2)">R10</text>
<text x="104.7" y="31.5" transform="rotate(-90 104.7 31.5)">4.7K;0402;1%</text>
<text x="131.8" y="32.9" transform="rotate(-90 131.8 32.9)">10K;0402;1%</text>
<text x="214" y="35" transform="rotate(-90 214 35)">100R;0402;1%</text>
<text x="221.7" y="35" transform="rotate(-90 221.7 35)">100R;0402;1%</text>
<text x="229.4" y="35" transform="rotate(-90 229.4 35)">100R;0402;1%</text>
<text x="237.2" y="35" transform="rotate(-90 237.2 35)">100R;0402;1%</text>
<text x="35.3" y="37.3" transform="rotate(-90 35.3 37.3)">4.7K;0402;1%</text>
<text x="100.5" y="40.2">R12</text>
<text x="208.5" y="36.4">D1</text>
<text x="216.3" y="36.4">D2</text>
<text x="224" y="36.4">D3</text>
<text x="231.7" y="36.4">D4</text>
<text x="100.5" y="44.1">R27</text>
<text x="100.5" y="48">R7</text>
<text x="100.5" y="42.2">R13</text>
<text x="106.2" y="46">10K;0402;1%</text>
<text x="106.2" y="44.1">10K;0402;1%</text>
<text x="106.2" y="42.2">10K;0402;1%</text>
<text x="215.9" y="44.6" transform="rotate(-90 215.9 44.6)">RED LED</text>
<text x="223.6" y="44.6" transform="rotate(-90 223.6 44.6)">RED LED</text>
<text x="231.4" y="44.6" transform="rotate(-90 231.4 44.6)">RED LED</text>
<text x="239.1" y="44.6" transform="rotate(-90 239.1 44.6)">RED LED</text>
<text x="106.2" y="49.9">10K;0402;1%</text>
<text x="34.5" y="69.9" transform="rotate(-90 34.5 69.9)">R9</text>
<text x="78.8" y="71.9">VSC8486_11</text>
<text x="37.2" y="73.4" transform="rotate(-90 37.2 73.4)">10K;0402;1%</text>
<text x="142.2" y="76.9">FR1</text>
<text x="142.2" y="79.2">BLM18KG331SN1</text>
<text x="162.4" y="93.5">U2</text>
<text x="58.8" y="101.2">U3D</text>
<text x="180.8" y="100.1">C5</text>
<text x="190.4" y="100.1">C3</text>
<text x="121.9" y="103.9">100nF;0402</text>
<text x="134.8" y="107.8">C1</text>
<text x="134.8" y="102">C2</text>
<text x="180.8" y="102.4">10nF;0402</text>
<text x="190.4" y="102.4">4.7uF;0603</text>
<text x="121.9" y="109.7">100nF;0402</text>
<text x="121.7" y="117.3">49.9R;0402;1%</text>
<text x="128.2" y="115.5">R5</text>
<text x="140.8" y="115.5">R6</text>
<text x="140.8" y="117.3">49.9R;0402;1%</text>
<text x="100.5" y="125.2">C7</text>
<text x="106.2" y="125.2">C6</text>
<text x="142.9" y="120.4">C4</text>
<text x="101.1" y="127.4" transform="rotate(90 101.1 127.4)">4.7uF;0603</text>
<text x="106.9" y="127.4" transform="rotate(90 106.9 127.4)">4.7uF;0603</text>
<text x="115.1" y="127.1">C8</text>
<text x="115.1" y="129.4">100nF;0402</text>
<text x="141" y="127.1">100nF;0402</text>
<text x="51.8" y="133.6">VSC8486_11</text>
</g>
<g font-size="1.7" fill="#004080">
<text x="85.4" y="35.6">MDIO</text>
<text x="47.4" y="41.4">LASI</text>
<text x="81.2" y="41.4">AUTONEG</text>
<text x="85.9" y="37.5">MDC</text>
<text x="213.2" y="38.8" transform="rotate(-90 213.2 38.8)">A</text>
<text x="220.9" y="38.8" transform="rotate(-90 220.9 38.8)">A</text>
<text x="228.6" y="38.8" transform="rotate(-90 228.6 38.8)">A</text>
<text x="236.4" y="38.8" transform="rotate(-90 236.4 38.8)">A</text>
<text x="47.4" y="43.3">RXALARM</text>
<text x="47.4" y="45.2">TXALARM</text>
<text x="47.4" y="47.2">WIS_INTA</text>
<text x="81" y="45.2">FORCEAIS</text>
<text x="82.8" y="47.2">RESETN</text>
<text x="85.1" y="43.3">EPCS</text>
<text x="213.2" y="43.4" transform="rotate(-90 213.2 43.4)">C</text>
<text x="220.9" y="43.4" transform="rotate(-90 220.9 43.4)">C</text>
<text x="228.6" y="43.4" transform="rotate(-90 228.6 43.4)">C</text>
<text x="236.4" y="43.4" transform="rotate(-90 236.4 43.4)">C</text>
<text x="78.9" y="49.1">SPLITLOOPN</text>
<text x="82.9" y="53">PRTAD0</text>
<text x="47.4" y="54.9">TCK</text>
<text x="47.4" y="56.8">TDI</text>
<text x="47.4" y="58.7">TDO</text>
<text x="82.9" y="54.9">PRTAD1</text>
<text x="82.9" y="56.8">PRTAD2</text>
<text x="82.9" y="58.7">PRTAD3</text>
<text x="47.4" y="60.7">TMS</text>
<text x="47.4" y="62.6">TRSTB</text>
<text x="82.9" y="60.7">PRTAD4</text>
<text x="83.6" y="64.5">LP_16B</text>
<text x="82.5" y="66.5">LPP_10B</text>
<text x="145.8" y="97.3">VDD</text>
<text x="156.7" y="97.3">TRISTATE</text>
<text x="53.2" y="107">CLK64AN</text>
<text x="82.7" y="107">REFCKN</text>
<text x="145.8" y="103.1">OUT</text>
<text x="161.6" y="103.1">NC2</text>
<text x="53.2" y="108.9">CLK64AP</text>
<text x="53.2" y="112.8">CLK64BN</text>
<text x="81.4" y="110.9">REFTERM</text>
<text x="82.1" y="112.8">REFSEL0</text>
<text x="82.8" y="108.9">REFCKP</text>
<text x="145.8" y="108.9">OUT</text>
<text x="161.2" y="108.9">GND</text>
<text x="53.2" y="114.7">CLK64BP</text>
<text x="53.2" y="120.5">VREFCKN</text>
<text x="53.2" y="122.4">VREFCKP</text>
<text x="82.3" y="120.5">CMUFILT</text>
<text x="82.5" y="122.4">CRUFILT</text>
<text x="53.2" y="126.3">WREFCKN</text>
<text x="53.2" y="128.2">WREFCKP</text>
</g>
<g font-size="1.7" fill="#00f">
<text x="58" y="43.9">STATUS</text>
<text x="71.5" y="45.8">CONTROLS</text>
<text x="54.1" y="57.4">JTAG</text>
<text x="77.3" y="55.5">PORT</text>
<text x="77.3" y="57.3">ADDRESS</text>
<text x="147.4" y="99.9">156.25 MHz</text>
<text x="147.4" y="101.9">MEMS</text>
<text x="147.4" y="103.9">OSCILLATOR</text>
<text x="147.4" y="105.9">LVPECL output</text>
</g>
<g font-size="1.7" fill="#f00">
<text x="203.1" y="49.8">LASI</text>
<text x="203.1" y="53.7">RXALARM</text>
<text x="203.1" y="57.5">TXALARM</text>
<text x="203.1" y="61.4">SPF+_ALARM</text>
</g>
<g font-size="1.4">
<text x="30.9" y="1.4">5</text>
<text x="88.9" y="1.4">4</text>
<text x="146.8" y="1.4">3</text>
<text x="204.7" y="1.4">2</text>
<text x="262.6" y="1.4">1</text>
<text x=".5" y="26.1">D</text>
<text x="292.1" y="26.1">D</text>
<text x=".5" y="71.9">C</text>
<text x="292.1" y="71.9">C</text>
<text x=".5" y="117.8">B</text>
<text x="292.1" y="117.8">B</text>
<text x=".5" y="163.6">A</text>
<text x="292.1" y="163.6">A</text>
<text x="30.9" y="186.8">5</text>
<text x="88.9" y="186.8">4</text>
<text x="146.8" y="186.8">3</text>
<text x="204.7" y="186.8">2</text>
<text x="262.6" y="186.8">1</text>
</g>
</svg>
